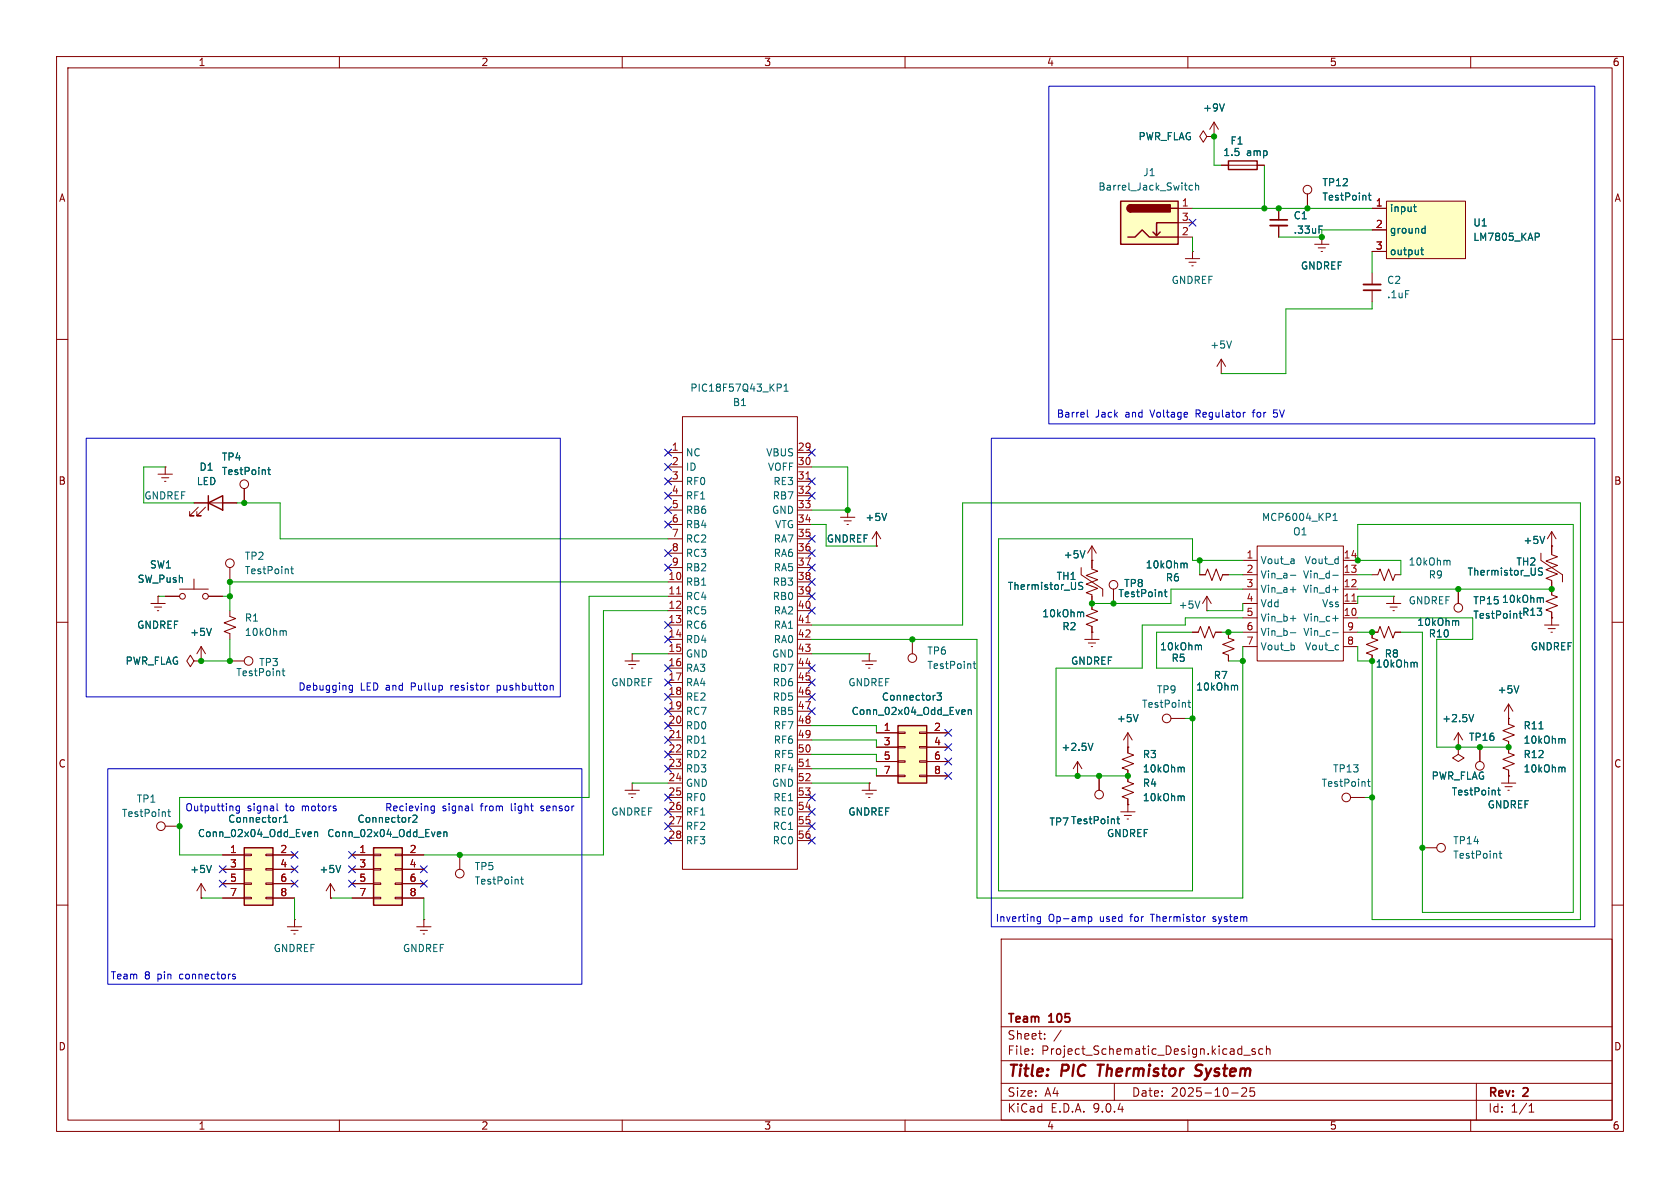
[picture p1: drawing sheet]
<svg xmlns="http://www.w3.org/2000/svg" width="297mm" height="210mm" viewBox="0 0 297 210" stroke-linecap="round" stroke-linejoin="round" font-family="sans-serif">
<g fill="none" stroke="#840000" stroke-width=".18">
<path d="M10 10h277v190h-277zM12 12h273v186h-273zM60 10v2M110 10v2M160 10v2M210 10v2M260 10v2M209.5 45.7h2.6M210.2 46.4h1.3M210.7 47h.2M210.8 44.5h.1M210.8 44.5v1.2"/>
<path d="M232.4 43.2h2.5M233 43.8h1.3M233.6 44.5h.2M233.7 41.9v1.3M242.6 48.3v2M242.6 51.3v2M10 60h2M215.9 66h.1M215.9 63.5l-.8 1.3M215.9 63.5l.8 1.3M215.9 63.5v2.5M285 60h2"/>
<path d="M10 110h2M242.6 101.6h1l.4-1 .7 2 .8-2 .8 2 .3-1h1M273 110.5h2.6M273.7 111.1h1.3M274.2 111.8h.2M274.3 109.2h.1M274.3 109.2v1.3M285 110h2M10 160h2M177 166h108v32h-108zM285 160h2M60 198v2"/>
<path d="M110 198v2M160 198v2M177 194.5h108M177 191.5h108M177 187.5h108M177 181.5h108M182.5 186.3v.1M182.5 185.5v.1M184.7 183.6v.1M184.7 182.8v.1M187.6 182.1l-1.3 2M197 191.5v3"/>
<path d="M210 198v2M217.7 193.2h1.2M219.9 186.5h1.1M220.3 192.4v.5l-.8 .9h.9M221 192.3v.7l.2-.1h.5l.1 .6-.3 .3-.5-.1M221.9 185.5l-.4-.1-.2 .2 .1 .2 .5 .2v.3h-.6M223.2 185.5l-.4-.1-.3 .3v.4l.2 .2h.5M223.9 185.5l.2-.1 .4 .1v.9M223.9 184.9v1.5M260 198v2M261 191.5v6.5M270.3 196.6h.9"/>
<path d="M270.3 195.5l.4-.4v1.5"/>
</g>
<path d="M194 188.2h1.2M194.6 188.2l-.3 2M212.3 190a.85 .85 0 0 1-1.1 .1M212.3 188.2l-.7 .1a.46 .46 0 0 0-.2 .5 .46 .46 0 0 0 .3 .4l.6 .2" fill="none" stroke="#840000" stroke-width=".4"/>
<path d="M217.7 60.3l-.4 1.2M256 99l.3 .2v.7" fill="none" stroke="#006464" stroke-width=".18"/>
<path d="M241 51.3h3.1" fill="none" stroke="#840000" stroke-width=".3"/>
<path d="M241 50.3h3.1" fill="none" stroke="#840000" stroke-width=".33"/>
<path d="M245.1 35.6h14v10.1h-14z" fill="#ffffc2"/>
<g fill="none" stroke="#840000" stroke-width=".18">
<path d="M231.1 34.3v2.5M242.6 36.8h2.5M245.1 35.6h14v10.1h-14zM242.6 40.6h2.5M242.6 44.5h2.5M193 99.1h.1M193 96.5l-.7 1.3M193 96.5l.8 1.3M193 96.5v2.6M219.7 99.1h2.5M222.2 96.5h15.3v20.3h-15.3zM237.5 99.1h2.5"/>
<path d="M196.8 104.1v2.6M212.1 101.6h1l.4-1 .7 2 .8-2 .8 2 .4-1h1M219.7 101.6h2.5M219.7 104.1h2.5M219.7 106.7h2.5M219.7 109.2h2.5M219.7 111.8h2.5M219.7 114.3h2.5M237.5 101.6h2.5M237.5 104.1h2.5M237.5 106.7h2.5M237.5 109.2h2.5"/>
<path d="M237.5 111.8h2.5M237.5 114.3h2.5M265.4 138.4h2.6M266.1 139.1h1.2M266.6 139.7h.2M266.7 137.2h.1M266.7 137.2v1.2"/>
<circle cx="231.1" cy="33.5" r=".76"/>
<circle cx="196.8" cy="103.4" r=".76"/>
</g>
<g fill="none" stroke="#006464" stroke-width=".18">
<path d="M241.9 34.5h.5M242.1 34.1v1.1l.3 .2M249.9 36.6h.5M250.1 36.1v1.1l.3 .2M251.9 39.9v1.3M251.2 44.2h.4M251.3 43.8v1l.3 .2M251.6 40.4h.3M251.9 41.2h-.3M271.4 41.2h.5l.2 .3-.1 .3-.6 .1M191.8 97.4l-.4 1.2M209.5 99.6l.4 .1v.7"/>
<path d="M235.7 92h.7M235.7 91.1l.3-.4v1.3M205.8 104.6h.5M206 104.2v1.1l.3 .2M228.1 101.7h1M228.1 104.2h1M228.1 109.3h1M228.1 111.9h1M235.6 101.7h1M235.6 104.2h1M235.6 109.3h1M235.6 111.9h1"/>
</g>
<path d="M239 106.3h.7" fill="none" stroke="#a90000" stroke-width=".18"/>
<path d="M158.7 128.3h5.1v10.1h-5.1z" fill="#ffffc2"/>
<path d="M158.7 128.3h5.1v10.1h-5.1z" fill="none" stroke="#840000" stroke-width=".25"/>
<g fill="none" stroke="#840000" stroke-width=".18">
<path d="M191.8 113h2.5M192.4 113.7h1.3M192.9 114.3h.3M193 106.7v1l1.1 .4-2.1 .7 2.1 .8-2.1 .8 1 .3v2.3M193 111.8h.1M210.8 111.8h1l.4-1.1 .8 2.1 .7-2.1 .8 2.1 .4-1h1M242.6 111.8v1l1 .4-2 .7 2 .8-2 .7 1 .4v1M154.9 129.5h3.8M154.9 132.1h3.8M154.9 134.6h3.8M154.9 137.2h3.8M158.7 129.4h1.3v.3h-1.3z"/>
<path d="M158.7 132h1.3v.2h-1.3zM158.7 134.5h1.3v.2h-1.3zM158.7 137h1.3v.3h-1.3zM162.6 129.4h1.2v.3h-1.2zM162.6 132h1.2v.2h-1.2zM162.6 134.5h1.2v.2h-1.2zM162.6 137h1.2v.3h-1.2zM163.8 129.5h3.8M163.8 132.1h3.8M163.8 134.6h3.8M163.8 137.2h3.8M190.5 137.2h.1"/>
<path d="M190.5 134.6l-.8 1.3M190.5 134.6l.8 1.3M190.5 134.6v2.6M199.4 132.1v1l1 .4-2 .7 2 .8-2 .8 1 .3v1.1M207 127h2.5M266.7 127h.1M266.7 124.5v3.5l1 .4-2 .8 2 .7-2 .8 1 .4v1M266.7 124.5l-.8 1.2M266.7 124.5l.8 1.2M238.8 141h2.5"/>
<circle cx="206.2" cy="127" r=".76"/>
<circle cx="238" cy="141" r=".76"/>
</g>
<g fill="none" stroke="#006464" stroke-width=".18">
<path d="M191.2 108.2l.4 .2v.6M212 114l.4 .2v.7M250.2 117.1l.3 .2v.6M165.6 122.5h.8l-.4 .5 .4 .1v.5l-.2 .2-.6-.2M170.2 125.5h.4v.3l-.6 .1M170.6 126.2l-.4 .1M171.2 125.6l.2-.1h.3v.8M171.2 125.5v.8M193.2 131.4l-.4 1.3M209 135.6l.4 .2v.7M210 124.2h.5M210.2 123.8v1.1l.3 .1"/>
<path d="M241.7 138.2h.5M241.9 137.7v1.1l.3 .2M268.5 121.2l-.4 1.3M272.1 128.8h.7M276.3 130.5l.4 .2v.7"/>
</g>
<path d="M198.1 35.6h10.2v7.6h-10.2z" fill="#ffffc2"/>
<path d="M198.1 35.6h10.2v7.6h-10.2zM199.9 36.2a.64 .64 0 0 0-.6 .6 .64 .64 0 0 0 .6 .7M207 36.8h1.3M208.3 39.4h-3.8v2.3l-.7-.7M217.2 28.4h5v1.6h-5zM199.4 41.9h1.3l1.2-1.3 1.3 1.3h5.1M205.1 41l-.6 .7" fill="none" stroke="#840000" stroke-width=".25"/>
<g fill="#840000" stroke="#840000" stroke-width=".25">
<path d="M199.4 36.4l.5-.2v1.3a.63 .63 0 0 1-.6-.4 .63 .63 0 0 1 .1-.7z"/>
<path d="M199.9 36.2h7v1.3h-7z"/>
</g>
<g fill="none" stroke="#840000" stroke-width=".18">
<path d="M208.3 36.8h2.5M208.3 39.4h2.5M213.4 24.1l-.7-1-.6 1 .6 1 .7-1h1.2M214.6 24.1h.1M214.6 21.6l-.7 1.3M214.6 21.6l.8 1.3M214.6 21.6v2.5M215.9 29.2h7.6M226.1 36.8v2.1M226.1 39.9v2M208.3 41.9h2.5M193 99.1v1.5l1.1 .4-2.1 .7 2.1 .8-2.1 .8 2.1 .7-2.1 .8 1 .4v1.5"/>
<path d="M272.4 97.8v1.3l3.8 2.5v1.3M274.3 96.5h.1M274.3 94v4l1 .4-2 .8 2 .7-2 .8 2 .8-2 .7 1 .4v2.6l1 .3-2 .8 2 .8-2 .7 1 .4v1M274.3 94l-.7 1.3M274.3 94l.8 1.3M161.3 113v2.6M191.1 100.3v1.3l3.8 2.5v1.3M213.4 108h.1M213.4 105.4l-.8 1.3M213.4 105.4l.7 1.3M213.4 105.4v2.6M217.2 111.8v1l1 .4-2 .7 2 .8-2 .7 1 .4v1"/>
<path d="M242.6 111.8h1l.4-1.1 .7 2.1 .8-2.1 .8 2.1 .3-1h1M245.1 106.7h2.5M245.7 107.3h1.3M246.3 108h.2M246.4 105.4h.1M246.4 105.4v1.3M257.8 104.1v2.6M194.3 137.2v2.5M199.4 132.1h.1M199.4 137.2v1l1 .4-2 .7 2 .8-2 .7 1 .4v2.3M199.4 129.5l-.8 1.3M199.4 129.5l.8 1.3"/>
<path d="M199.4 129.5v2.6M257.8 132.1v1.3l1 .6-1 .6-1-.6 1-.6M257.8 132.1h.1M257.8 129.5v2.6M257.8 129.5l-.8 1.3M257.8 129.5l.8 1.3M261.6 132.1v2.5M266.7 132.1v1l1 .4-2 .7 2 .8-2 .8 1 .3v1.1M81.3 151.1v2.6M198.1 143.5h2.6M198.8 144.1h1.2M199.3 144.8h.2"/>
<path d="M199.4 142.2h.1M251.5 149.9h2.5M73.7 163.8h2.5M74.3 164.5h1.3M74.8 165.1h.3M74.9 162.6h.1M74.9 162.6v1.2"/>
<circle cx="161.3" cy="116.3" r=".76"/>
<circle cx="257.8" cy="107.4" r=".76"/>
<circle cx="261.6" cy="135.4" r=".76"/>
<circle cx="81.3" cy="154.4" r=".76"/>
<circle cx="194.3" cy="140.5" r=".76"/>
<circle cx="254.8" cy="149.9" r=".76"/>
</g>
<g fill="none" stroke="#006464" stroke-width=".18">
<path d="M216.4 18.4l-.4 1.2M210.8 32.8h-.3l-.3 .2 .1 .5h.5M211.4 32.9l.1-.1h.3l.1 .8M211.4 32.3v1.3M233.2 40h.6M273.1 94.8l-.4 1.3M172 117.3h.5M172.2 116.9v1.1l.3 .2M191.4 103l-.5-.1-.2 .2v.3l.6 .3 .1 .3-.2 .2h-.5M212.1 106.2l-.4 1.3M257.5 109.7l.4 .2v.7M272.5 105.7l.4 .1v.7"/>
<path d="M272.7 100.5l-.5-.1-.2 .1v.4l.6 .2 .1 .3-.3 .3-.4-.1M201.2 126.3l-.4 1.3M218.4 121.1l.4 .2v.7M260.5 126.3l-.4 1.3M264.8 139.7h.4M264.9 139.3v1.1l.3 .1M276.3 135.6l.4 .2v.7M92 155.4h.5M92.2 155v1.1l.3 .2M197.4 144.8h.5M197.6 144.3v1.1l.3 .2M209 140.7l.4 .2v.6"/>
<path d="M265 150.9h.5M265.2 150.4v1.1l.3 .2"/>
</g>
<path d="M224.5 38.9h3.1" fill="none" stroke="#840000" stroke-width=".3"/>
<path d="M224.5 39.9h3.1" fill="none" stroke="#840000" stroke-width=".33"/>
<path d="M66 149.9h5.1v10.1h-5.1z" fill="#ffffc2"/>
<path d="M66 149.9h5.1v10.1h-5.1z" fill="none" stroke="#840000" stroke-width=".25"/>
<g fill="none" stroke="#840000" stroke-width=".18">
<path d="M29.2 146.1h2.5M35.6 158.8h.1M35.6 156.2l-.8 1.3M35.6 156.2l.7 1.3M35.6 156.2v2.6M62.2 151.1h3.8M62.2 153.7h3.8M62.2 156.2h3.8M62.2 158.8h3.8M66 151h1.3v.3h-1.3zM66 153.5h1.3v.3h-1.3zM66 156.1h1.3v.2h-1.3z"/>
<path d="M66 158.6h1.3v.3h-1.3zM69.8 151h1.3v.3h-1.3zM69.8 153.5h1.3v.3h-1.3zM69.8 156.1h1.3v.2h-1.3zM69.8 158.6h1.3v.3h-1.3zM71.1 151.1h3.8M71.1 153.7h3.8M71.1 156.2h3.8M71.1 158.8h3.8"/>
<circle cx="28.4" cy="146" r=".76"/>
</g>
<path d="M29.7 143.5h.4M29.8 143.1v1.1l.3 .1M37.4 153l-.4 1.2M73.7 144.5l-.8 .9h.8M77.5 147.1h.4v.3l-.6 .1M77.9 147.8l-.4 .1M78.5 147.2l.1-.1h.4v.8M78.5 147.1v.8" fill="none" stroke="#006464" stroke-width=".18"/>
<path d="M43.2 149.9h5.1v10.1h-5.1z" fill="#ffffc2"/>
<path d="M36.8 88.9l2.6-1.3v2.6zM36.8 87.6v2.6M43.2 149.9h5.1v10.1h-5.1z" fill="none" stroke="#840000" stroke-width=".25"/>
<g fill="none" stroke="#840000" stroke-width=".18">
<path d="M214.6 24.1h.1M215.9 29.2h1.3M222.2 29.2h1.3M226.1 36.8v2.1M226.1 39.9v2M231.1 34.3v2.5M242.6 36.8h2.5M242.6 40.6h2.5M242.6 44.5h2.5M120.6 73.7h20.4v80h-20.4zM27.9 83.8h2.6M28.6 84.5h1.2"/>
<path d="M29.1 85.1h.2M29.2 82.6h.1M29.2 82.6v1.2M34.3 88.9h7.6M35.1 89.7l-1.6 1.5h.8h-.8v-.8M36.3 89.7l-1.5 1.5h.8h-.8v-.8M43.2 86.4v2.5M118.1 80h2.5M118.1 82.6h2.5M118.1 85.1h2.5M118.1 87.6h2.5M118.1 90.2h2.5"/>
<path d="M118.1 92.7h2.5M118.1 95.3h2.5M118.1 97.8h2.5M141 80h2.5M141 82.6h2.5M141 85.1h2.5M141 87.6h2.5M141 90.2h2.5M141 92.7h2.5M141 95.3h2.5M141 97.8h2.5M148.6 91.4h2.5"/>
<path d="M149.2 92.1h1.3M149.7 92.7h.3M149.9 90.2h.1M149.9 90.2v1.2M154.9 96.5h.1M154.9 94l-.7 1.3M154.9 94l.8 1.3M154.9 94v2.5M193 99.1h.1M193 99.1v1.2M274.3 96.5h.1M274.3 96.5v1.3"/>
<path d="M26.7 106.7h2.5M27.3 107.3h1.3M27.8 108h.3M27.9 105.4h.1M27.9 105.4v1.3M29.2 105.4h2.5M31.7 104.1h5.1M34.3 116.8l-.6-1-.7 1 .7 1.1 .6-1.1h1.3M34.3 102.4v1.7M35.6 116.8h.1M35.6 114.3l-.8 1.3M35.6 114.3l.7 1.3"/>
<path d="M35.6 114.3v2.5M36.8 105.4h2.6M40.6 108v1l1.1 .3-2.1 .8 2.1 .8-2.1 .7 1 .4v1M40.6 116.8h2.6M40.6 100.3v2.6M110.5 116.8h2.5M111.1 117.5h1.3M111.6 118.1h.3M111.8 115.6h.1M111.8 115.6v1.2M118.1 100.3h2.5M118.1 102.9h2.5"/>
<path d="M118.1 105.4h2.5M118.1 108h2.5M118.1 110.5h2.5M118.1 113h2.5M118.1 115.6h2.5M118.1 118.1h2.5M141 100.3h2.5M141 102.9h2.5M141 105.4h2.5M141 108h2.5M141 110.5h2.5M141 113h2.5"/>
<path d="M141 115.6h2.5M141 118.1h2.5M152.4 116.8h2.5M153 117.5h1.3M153.5 118.1h.3M153.7 115.6h.1M153.7 115.6v1.2M193 111.8h.1M193 105.4v2.3M193 110.7v1.1M196.8 104.1v2.6M210.8 111.8h1"/>
<path d="M212.1 101.6h1M214.9 111.8h1M216.2 101.6h1M217.2 111.8v1M217.2 115.8v1M242.6 115.8v1M243.6 111.8h-1v1M246.6 111.8h1M257.8 104.1v2.6M274.3 109.2h.1M274.3 102.9v2.3M274.3 108.2v1"/>
<path d="M110.5 139.7h2.5M111.8 138.4h.1M111.8 138.4v1.3M118.1 120.7h2.5M118.1 123.2h2.5M118.1 125.7h2.5M118.1 128.3h2.5M118.1 130.8h2.5M118.1 133.4h2.5M118.1 135.9h2.5M118.1 138.4h2.5M141 120.7h2.5"/>
<path d="M141 123.2h2.5M141 125.7h2.5M141 128.3h2.5M141 130.8h2.5M141 133.4h2.5M141 135.9h2.5M141 138.4h2.5M152.4 139.7h2.5M153.7 138.4h.1M153.7 138.4v1.3M154.9 129.5h3.8M154.9 132.1h3.8"/>
<path d="M154.9 134.6h3.8M154.9 137.2h3.8M163.8 129.5h3.8M163.8 132.1h3.8M163.8 134.6h3.8M163.8 137.2h3.8M190.5 137.2h.1M194.3 137.2v2.5M199.4 132.1h.1M199.4 132.1v1M199.4 136.1v2.1M257.8 132.1h.1"/>
<path d="M261.6 132.1v2.5M266.7 137.2h.1M266.7 127h.1M266.7 127v1M266.7 131.1v2M266.7 136.1v1.1M35.6 158.8h.1M39.4 151.1h3.8M39.4 153.7h3.8M39.4 156.2h3.8M39.4 158.8h3.8M43.2 151h1.2v.3h-1.2z"/>
<path d="M43.2 153.5h1.2v.3h-1.2zM43.2 156.1h1.2v.2h-1.2zM43.2 158.6h1.2v.3h-1.2zM47 151h1.3v.3h-1.3zM47 153.5h1.3v.3h-1.3zM47 156.1h1.3v.2h-1.3zM47 158.6h1.3v.3h-1.3zM48.3 151.1h3.8M48.3 153.7h3.8M48.3 156.2h3.8M48.3 158.8h3.8M58.4 158.8h.1"/>
<path d="M58.4 156.2l-.7 1.3M58.4 156.2l.8 1.3M58.4 156.2v2.6M62.2 151.1h3.8M62.2 153.7h3.8M62.2 156.2h3.8M62.2 158.8h3.8M71.1 151.1h3.8M71.1 153.7h3.8M71.1 156.2h3.8M71.1 158.8h3.8M111.1 140.3h1.3"/>
<path d="M111.6 141h.3M118.1 141h2.5M118.1 143.5h2.5M118.1 146.1h2.5M118.1 148.6h2.5M141 141h2.5M141 143.5h2.5M141 146.1h2.5M141 148.6h2.5M153 140.3h1.3M153.5 141h.3M199.4 142.2h.1"/>
<path d="M199.4 141.2v1M50.8 163.8h2.5M51.4 164.5h1.3M51.9 165.1h.3M52.1 162.6h.1M52.1 162.6v1.2"/>
<circle cx="40.6" cy="99.6" r=".76"/>
<circle cx="43.2" cy="85.6" r=".76"/>
<circle cx="32.3" cy="105.4" r=".51"/>
<circle cx="36.3" cy="105.4" r=".51"/>
<circle cx="43.9" cy="116.8" r=".76"/>
</g>
<g fill="none" stroke="#006464" stroke-width=".18">
<path d="M216.4 18.4l-.4 1.2M233.2 40h.6M241.9 34.5h.5M242.1 34.1v1.1l.3 .2M249.9 36.6h.5M250.1 36.1v1.1l.3 .2M251.9 39.9v1.3M251.2 44.2h.4M251.3 43.8v1l.3 .2M251.6 40.4h.3M251.9 41.2h-.3M271.4 41.2h.5l.2 .3-.1 .3-.6 .1"/>
<path d="M137.4 67.9h.5l.2 .2-.1 .4-.6 .1M138.6 69.2h.7M138.6 68.3l.4-.4v1.3M47.3 83h.5M47.5 82.6v1.1l.3 .2M156.8 90.7l-.5 1.3M191.8 97.4l-.4 1.2M209.5 99.6l.4 .1v.7M273.1 94.8l-.4 1.3M37.4 111.1l-.4 1.2M49.9 118.6h.5M50.1 118.2v1.1l.3 .2"/>
<path d="M50.2 111.5l.4 .2v.6M51.4 100.6h.5M51.6 100.1v1.1l.3 .2M191.2 108.2l.4 .2v.6M191.4 103l-.5-.1-.2 .2v.3l.6 .3 .1 .3-.2 .2h-.5M205.8 104.6h.5M206 104.2v1.1l.3 .2M212 114l.4 .2v.7M250.2 117.1l.3 .2v.6M257.5 109.7l.4 .2v.7M272.5 105.7l.4 .1v.7M272.7 100.5l-.5-.1-.2 .1v.4l.6 .2 .1 .3-.3 .3-.4-.1"/>
<path d="M165.6 122.5h.8l-.4 .5 .4 .1v.5l-.2 .2-.6-.2M170.2 125.5h.4v.3l-.6 .1M170.6 126.2l-.4 .1M171.2 125.6l.2-.1h.3v.8M171.2 125.5v.8M193.2 131.4l-.4 1.3M201.2 126.3l-.4 1.3M209 135.6l.4 .2v.7M218.4 121.1l.4 .2v.7M260.5 126.3l-.4 1.3M264.8 139.7h.4M264.9 139.3v1.1l.3 .1"/>
<path d="M268.5 121.2l-.4 1.3M272.1 128.8h.7M276.3 135.6l.4 .2v.7M276.3 130.5l.4 .2v.7M37.4 153l-.4 1.2M49.8 144.5l-.3 .1M50.1 145.4h.8M50.1 144.5l.4-.4v1.3M54.6 147.1h.4l.1 .3-.6 .1M55 147.8l-.4 .1M55.6 147.2l.2-.1h.3l.1 .8M55.6 147.1v.8"/>
<path d="M60.2 153l-.4 1.2M73.7 144.5l-.8 .9h.8M77.5 147.1h.4v.3l-.6 .1M77.9 147.8l-.4 .1M78.5 147.2l.1-.1h.4v.8M78.5 147.1v.8M197.4 144.8h.5M197.6 144.3v1.1l.3 .2M209 140.7l.4 .2v.6"/>
</g>
<path d="M142.5 84.7h.7M119.6 105h.7M142.5 110.1h.7M119.6 130.4h.7M142.5 135.5h.7" fill="none" stroke="#a90000" stroke-width=".18"/>
<g fill="none" stroke="#009600" stroke-width=".18">
<path d="M210.8 36.8h31.8M214.6 24.1v5.1h1.3M223.5 29.2v7.6M210.8 41.9v2.6M226.1 41.9h7.6M233.7 40.6h8.9M242.6 44.5v3.8M242.6 53.3v1.3h-15.3v11.4h-11.4M29.2 82.6h-3.8v6.3h8.9M41.9 88.9h7.6v6.4h68.6M143.5 92.7h2.5v3.8h8.9M143.5 82.6h6.4v7.6h-6.4"/>
<path d="M212.1 99.1v2.5M219.7 99.1h-8.9v-3.8h-34.3v62.2h34.3v-39.4h-6.3v-6.3h6.3M27.9 105.4h1.3M39.4 105.4h1.2M40.6 113v3.8h-5M111.8 115.6h6.3M118.1 105.4h-14v35.6h-72.4v10.1h7.7M118.1 108h-11.4v43.1h-31.8M118.1 102.9h-77.5v5.1M143.5 110.5h26.7v-21.6h109.2v73.7h-36.8v-45.8h-2.6v-2.5M143.5 113h29.2v45.8h47v-44.5M143.5 115.6h10.2"/>
<path d="M215.9 111.8h3.8M217.2 101.6h2.5M217.2 116.8h2.5M219.7 104.1h-12.7v2.6h-14M219.7 109.2h-10.2v1.3h-7.6v7.6h-15.2v19.1h12.7M219.7 106.7v1.3h-6.3M240 109.2h20.3v3.8h-6.3v19.1h12.7M240 111.8h2.6M240 101.6h2.6M240 104.1h34.3M246.4 105.4h-6.4v1.3M247.6 101.6v-2.5h-7.6v-6.4h38.1v68.6h-26.6v-49.5h-3.9"/>
<path d="M111.8 138.4h6.3M143.5 128.3h11.4v1.2M143.5 130.8h11.4v1.3M143.5 133.4h11.4v1.2M143.5 135.9h11.4v1.3M143.5 138.4h10.2M209.5 127h1.3M35.6 158.8h3.8M52.1 158.8v3.8M58.4 158.8h3.8M74.9 158.8v3.8M241.3 141h1.3"/>
</g>
<g fill="none" stroke="#000084" stroke-width=".18">
<path d="M210.2 38.8l1.2 1.2M211.4 38.8l-1.2 1.2M117.5 79.4l1.2 1.2M118.7 79.4l-1.2 1.2M142.9 79.4l1.2 1.2M144.1 79.4l-1.2 1.2M117.5 92.1l1.2 1.2M117.5 81.9l1.2 1.3M117.5 97.2l1.2 1.2M117.5 84.5l1.2 1.2M117.5 89.6l1.2 1.2M117.5 87l1.2 1.2"/>
<path d="M117.5 99.7l1.2 1.2M118.7 92.1l-1.2 1.2M118.7 81.9l-1.2 1.3M118.7 97.2l-1.2 1.2M118.7 84.5l-1.2 1.2M118.7 89.6l-1.2 1.2M118.7 87l-1.2 1.2M118.7 99.7l-1.2 1.2M142.9 94.6l1.2 1.3M142.9 97.2l1.2 1.2M142.9 99.7l1.2 1.2M142.9 87l1.2 1.2"/>
<path d="M142.9 84.5l1.2 1.2M144.1 99.7l-1.2 1.2M144.1 94.6l-1.2 1.3M144.1 97.2l-1.2 1.2M144.1 87l-1.2 1.2M144.1 84.5l-1.2 1.2M117.5 112.4l1.2 1.2M117.5 117.5l1.2 1.2M117.5 109.9l1.2 1.2M118.7 109.9l-1.2 1.2M118.7 112.4l-1.2 1.2M118.7 117.5l-1.2 1.2"/>
<path d="M142.9 107.3l1.2 1.3M142.9 117.5l1.2 1.2M142.9 104.8l1.2 1.2M142.9 102.3l1.2 1.2M144.1 107.3l-1.2 1.3M144.1 117.5l-1.2 1.2M144.1 104.8l-1.2 1.2M144.1 102.3l-1.2 1.2M117.5 130.2l1.2 1.2M117.5 125.1l1.2 1.2M117.5 132.7l1.2 1.3M117.5 135.3l1.2 1.2"/>
<path d="M117.5 120l1.2 1.3M117.5 122.6l1.2 1.2M117.5 127.7l1.2 1.2M118.7 132.7l-1.2 1.3M118.7 130.2l-1.2 1.2M118.7 125.1l-1.2 1.2M118.7 135.3l-1.2 1.2M118.7 120l-1.2 1.3M118.7 122.6l-1.2 1.2M118.7 127.7l-1.2 1.2M142.9 120l1.2 1.3M142.9 122.6l1.2 1.2"/>
<path d="M142.9 125.1l1.2 1.2M144.1 120l-1.2 1.3M144.1 122.6l-1.2 1.2M144.1 125.1l-1.2 1.2M167 136.6l1.2 1.2M167 131.5l1.2 1.2M167 128.9l1.2 1.2M167 134l1.2 1.2M168.2 136.6l-1.2 1.2M168.2 131.5l-1.2 1.2M168.2 128.9l-1.2 1.2M168.2 134l-1.2 1.2"/>
<path d="M38.8 153.1l1.2 1.2M38.8 155.6l1.2 1.2M40 153.1l-1.2 1.2M40 155.6l-1.2 1.2M51.5 153.1l1.2 1.2M51.5 150.5l1.2 1.2M51.5 155.6l1.2 1.2M52.7 150.5l-1.2 1.2M52.7 155.6l-1.2 1.2M52.7 153.1l-1.2 1.2M61.6 150.5l1.2 1.2M61.6 153.1l1.2 1.2"/>
<path d="M61.6 155.6l1.2 1.2M62.8 153.1l-1.2 1.2M62.8 150.5l-1.2 1.2M62.8 155.6l-1.2 1.2M74.3 153.1l1.2 1.2M74.3 155.6l1.2 1.2M75.5 153.1l-1.2 1.2M75.5 155.6l-1.2 1.2M117.5 142.9l1.2 1.2M117.5 145.4l1.2 1.3M117.5 140.4l1.2 1.2M117.5 148l1.2 1.2"/>
<path d="M118.7 142.9l-1.2 1.2M118.7 145.4l-1.2 1.3M118.7 140.4l-1.2 1.2M118.7 148l-1.2 1.2M142.9 148l1.2 1.2M142.9 142.9l1.2 1.2M142.9 140.4l1.2 1.2M142.9 145.4l1.2 1.3M144.1 148l-1.2 1.2M144.1 142.9l-1.2 1.2M144.1 140.4l-1.2 1.2M144.1 145.4l-1.2 1.3"/>
</g>
<g fill="none" stroke="#0000c2" stroke-width=".18">
<path d="M185.4 15.2h96.5v59.7h-96.5zM15.2 77.5h83.9v45.7h-83.9zM175.3 77.5h106.6v86.3h-106.6zM192.2 72.5v1.1l.2 .1M220 72.9h.2M221.4 72.9h.5M221.6 72.5v1.2M225.1 73.6l.5 .1M225.8 72.5h-.6l-.1 .6 .5-.2M19 135.9h83.9v38.1h-83.9zM61.7 121.8l.3 .2 .3-.1M62.3 121.1v1.1l-.2 .2h-.3"/>
<path d="M62.3 121.2l-.3-.1-.3 .3M87.9 121.1v1.3M87.9 121.9l.1 .1M88 121.1l-.1 .1M97.8 121.2v.8M41.8 143.7l.1 .1M42.3 142.5v1l-.2 .3M42.3 142.5h-.3l-.3 .2 .1 .6h.5M49 142.1v1.1l.2 .1M76.2 143.2l.2 .1h.4M76.8 142.5h-.4l-.2 .1M76.8 142.5v1l-.2 .3-.4-.1"/>
<path d="M83.4 142.1v1.1l.2 .1M41.2 172.6l.4 .1v.2l-.1 .1h-.4M41.2 172.3h.4M184 162v1.1l-.3 .2h-.3M184 162.1l-.4-.1-.3 .3 .2 .5h.5M192.4 162.1l.4-.1 .2 .3-.1 .5h-.5M192.4 162v1.3M213 162h.1M214.4 162.8l.2 .1M214.6 162l-.2 .2 .2 .3"/>
</g>
<g fill="#009600" stroke="#009600" stroke-width=".18">
<circle cx="226.1" cy="36.8" r=".46"/>
<circle cx="214.6" cy="24.1" r=".46"/>
<circle cx="223.5" cy="36.8" r=".46"/>
<circle cx="233.7" cy="41.9" r=".46"/>
<circle cx="231.1" cy="36.8" r=".46"/>
<circle cx="274.3" cy="104.1" r=".46"/>
<circle cx="199.4" cy="137.2" r=".46"/>
<circle cx="194.3" cy="137.2" r=".46"/>
<circle cx="190.5" cy="137.2" r=".46"/>
<circle cx="242.6" cy="111.8" r=".46"/>
<circle cx="242.6" cy="116.8" r=".46"/>
<circle cx="261.6" cy="132.1" r=".46"/>
<circle cx="266.7" cy="132.1" r=".46"/>
<circle cx="257.8" cy="132.1" r=".46"/>
<circle cx="240" cy="99.1" r=".46"/>
<circle cx="257.8" cy="104.1" r=".46"/>
<circle cx="219.7" cy="116.8" r=".46"/>
<circle cx="210.8" cy="127" r=".46"/>
<circle cx="161.3" cy="113" r=".46"/>
<circle cx="193" cy="106.7" r=".46"/>
<circle cx="149.9" cy="90.2" r=".46"/>
<circle cx="217.2" cy="111.8" r=".46"/>
<circle cx="196.8" cy="106.7" r=".46"/>
<circle cx="212.1" cy="99.1" r=".46"/>
<circle cx="242.6" cy="141" r=".46"/>
<circle cx="251.5" cy="149.9" r=".46"/>
<circle cx="31.7" cy="146.1" r=".46"/>
<circle cx="40.6" cy="102.9" r=".46"/>
<circle cx="40.6" cy="105.4" r=".46"/>
<circle cx="43.2" cy="88.9" r=".46"/>
<circle cx="40.6" cy="116.8" r=".46"/>
<circle cx="35.6" cy="116.8" r=".46"/>
<circle cx="81.3" cy="151.1" r=".46"/>
</g>
<g font-size="2.8" fill="#840000">
<text x="178" y="190.9">Title:</text>
<text x="187.7" y="190.9">PIC</text>
<text x="194.9" y="190.9">Thermistor</text>
<text x="213" y="190.9">System</text>
</g>
<g font-size="2.1" fill="#840000">
<text x="178" y="184">Sheet:</text>
<text x="178" y="181.2">Team</text>
<text x="185.5" y="181.2">105</text>
<text x="178" y="186.7">File:</text>
<text x="184.1" y="186.7">Project_Schematic_Design.kicad_sch</text>
<text x="178" y="196.9">KiCad</text>
<text x="178" y="194.1">Size:</text>
<text x="184.7" y="194.1">A4</text>
<text x="185.7" y="196.9">E.D.A.</text>
<text x="193.3" y="196.9">9.0.4</text>
<text x="200" y="194.1">Date:</text>
<text x="207" y="194.1">2025-10-25</text>
<text x="263" y="194.3">Rev:</text>
<text x="263" y="196.9">Id:</text>
<text x="267.1" y="196.9">1/1</text>
<text x="269.4" y="194.3">2</text>
</g>
<g font-size="1.8" fill="#840000">
<text x="35" y="11.9">1</text>
<text x="85" y="11.9">2</text>
<text x="135" y="11.9">3</text>
<text x="185" y="11.9">4</text>
<text x="235" y="11.9">5</text>
<text x="285" y="11.9">6</text>
<text x="10.3" y="35.9">A</text>
<text x="285.3" y="35.9">A</text>
<text x="10.3" y="85.9">B</text>
<text x="285.3" y="85.9">B</text>
<text x="10.3" y="135.9">C</text>
<text x="285.3" y="135.9">C</text>
<text x="10.3" y="185.9">D</text>
<text x="285.3" y="185.9">D</text>
<text x="35" y="199.9">1</text>
<text x="85" y="199.9">2</text>
<text x="135" y="199.9">3</text>
<text x="185" y="199.9">4</text>
<text x="235" y="199.9">5</text>
<text x="285" y="199.9">6</text>
</g>
<g font-size="1.8" fill="#006464">
<text x="212.6" y="19.9">+9V</text>
<text x="201.2" y="25">PWR_FLAG</text>
<text x="216.2" y="27.8">1.5</text>
<text x="217.4" y="25.8">F1</text>
<text x="220.4" y="27.8">amp</text>
<text x="194.1" y="33.9">Barrel_Jack_Switch</text>
<text x="202" y="31.3">J1</text>
<text x="233.7" y="35.7">TestPoint</text>
<text x="233.7" y="33.1">TP12</text>
<text x="228.6" y="39">C1</text>
<text x="228.6" y="41.5">.33uF</text>
<text x="245.6" y="37.7">input</text>
<text x="245.6" y="41.5">ground</text>
<text x="260.4" y="40.2">U1</text>
<text x="229.9" y="47.9">GNDREF</text>
<text x="245.6" y="45.3">output</text>
<text x="260.4" y="42.8">LM7805_KAP</text>
<text x="207" y="50.4">GNDREF</text>
<text x="245.1" y="50.4">C2</text>
<text x="245.1" y="52.9">.1uF</text>
<text x="213.9" y="61.8">+5V</text>
<text x="121.9" y="69.4">PIC18F57Q43_KP1</text>
<text x="129.5" y="72">B1</text>
<text x="35.2" y="83.4">D1</text>
<text x="39.1" y="81.6">TP4</text>
<text x="121.2" y="80.9">NC</text>
<text x="121.2" y="83.4">ID</text>
<text x="135.4" y="80.9">VBUS</text>
<text x="135.7" y="83.4">VOFF</text>
<text x="25.4" y="88.5">GNDREF</text>
<text x="34.7" y="86">LED</text>
<text x="39.1" y="84.2">TestPoint</text>
<text x="121.2" y="86">RF0</text>
<text x="121.2" y="88.5">RF1</text>
<text x="136.5" y="88.5">RB7</text>
<text x="136.6" y="86">RE3</text>
<text x="121.2" y="91">RB6</text>
<text x="121.2" y="93.6">RB4</text>
<text x="136.4" y="91">GND</text>
<text x="136.9" y="93.6">VTG</text>
<text x="152.9" y="92.3">+5V</text>
<text x="223" y="92.3">MCP6004_KP1</text>
<text x="228.5" y="94.8">O1</text>
<text x="26.4" y="100.7">SW1</text>
<text x="43.2" y="99.2">TP2</text>
<text x="43.2" y="101.7">TestPoint</text>
<text x="121.2" y="96.1">RC2</text>
<text x="121.2" y="98.7">RC3</text>
<text x="121.2" y="101.2">RB2</text>
<text x="136.7" y="96.1">RA7</text>
<text x="136.7" y="98.7">RA6</text>
<text x="136.7" y="101.2">RA5</text>
<text x="146.1" y="96.1">GNDREF</text>
<text x="188" y="98.9">+5V</text>
<text x="202.4" y="100.7">10kOhm</text>
<text x="222.8" y="99.9">Vout_a</text>
<text x="230.5" y="99.9">Vout_d</text>
<text x="248.9" y="100.2">10kOhm</text>
<text x="259.3" y="102">Thermistor_US</text>
<text x="268" y="100.2">TH2</text>
<text x="269.2" y="96.4">+5V</text>
<text x="24.2" y="103.2">SW_Push</text>
<text x="121.2" y="103.7">RB1</text>
<text x="121.2" y="106.3">RC4</text>
<text x="136.5" y="103.7">RB3</text>
<text x="136.5" y="106.3">RB0</text>
<text x="178.1" y="104.5">Thermistor_US</text>
<text x="186.7" y="102.7">TH1</text>
<text x="197.6" y="105.8">TestPoint</text>
<text x="198.6" y="104">TP8</text>
<text x="206" y="103">R6</text>
<text x="208.3" y="107.8">+5V</text>
<text x="222.8" y="102.5">Vin_a-</text>
<text x="222.8" y="105">Vin_a+</text>
<text x="222.8" y="107.5">Vdd</text>
<text x="230.2" y="102.5">Vin_d-</text>
<text x="230.2" y="105">Vin_d+</text>
<text x="233.6" y="107.5">Vss</text>
<text x="248.9" y="107">GNDREF</text>
<text x="252.5" y="102.5">R9</text>
<text x="260.4" y="107">TP15</text>
<text x="265.4" y="106.8">10kOhm</text>
<text x="24.1" y="111.4">GNDREF</text>
<text x="33.5" y="112.6">+5V</text>
<text x="43.2" y="110.1">R1</text>
<text x="43.2" y="112.6">10kOhm</text>
<text x="121.2" y="108.8">RC5</text>
<text x="121.2" y="111.4">RC6</text>
<text x="121.2" y="113.9">RD4</text>
<text x="136.7" y="108.8">RA2</text>
<text x="136.7" y="111.4">RA1</text>
<text x="136.7" y="113.9">RA0</text>
<text x="184.2" y="109.3">10kOhm</text>
<text x="187.7" y="111.6">R2</text>
<text x="222.8" y="110.1">Vin_b+</text>
<text x="222.8" y="112.6">Vin_b-</text>
<text x="230.3" y="110.1">Vin_c+</text>
<text x="230.3" y="112.6">Vin_c-</text>
<text x="250.5" y="110.8">10kOhm</text>
<text x="252.5" y="112.9">R10</text>
<text x="260.4" y="109.6">TestPoint</text>
<text x="269" y="109.1">R13</text>
<text x="22.1" y="117.7">PWR_FLAG</text>
<text x="41.7" y="119.7">TestPoint</text>
<text x="45.7" y="118">TP3</text>
<text x="121.2" y="116.4">GND</text>
<text x="121.2" y="119">RA3</text>
<text x="136.4" y="116.4">GND</text>
<text x="136.5" y="119">RD7</text>
<text x="163.8" y="115.9">TP6</text>
<text x="163.8" y="118.5">TestPoint</text>
<text x="189.2" y="117.7">GNDREF</text>
<text x="205" y="115.2">10kOhm</text>
<text x="207" y="117.2">R5</text>
<text x="222.8" y="115.2">Vout_b</text>
<text x="230.6" y="115.2">Vout_c</text>
<text x="243.1" y="118.2">10kOhm</text>
<text x="244.7" y="116.4">R8</text>
<text x="270.5" y="115.2">GNDREF</text>
<text x="108" y="121.5">GNDREF</text>
<text x="121.2" y="121.5">RA4</text>
<text x="121.2" y="124.1">RE2</text>
<text x="136.5" y="121.5">RD6</text>
<text x="136.5" y="124.1">RD5</text>
<text x="149.9" y="121.5">GNDREF</text>
<text x="155.8" y="124.1">Connector3</text>
<text x="201.8" y="125.3">TestPoint</text>
<text x="204.4" y="122.8">TP9</text>
<text x="211.4" y="122.3">10kOhm</text>
<text x="214.5" y="120.2">R7</text>
<text x="264.7" y="122.8">+5V</text>
<text x="121.2" y="126.6">RC7</text>
<text x="121.2" y="129.1">RD0</text>
<text x="121.2" y="131.7">RD1</text>
<text x="136.5" y="126.6">RB5</text>
<text x="136.7" y="129.1">RF7</text>
<text x="136.7" y="131.7">RF6</text>
<text x="150.5" y="126.6">Conn_02x04_Odd_Even</text>
<text x="197.4" y="127.9">+5V</text>
<text x="254.9" y="127.9">+2.5V</text>
<text x="259.6" y="131.2">TP16</text>
<text x="269.2" y="131.7">10kOhm</text>
<text x="269.2" y="129.1">R11</text>
<text x="121.2" y="134.2">RD2</text>
<text x="121.2" y="136.8">RD3</text>
<text x="136.7" y="134.2">RF5</text>
<text x="136.7" y="136.8">RF4</text>
<text x="187.6" y="132.9">+2.5V</text>
<text x="201.9" y="134.2">R3</text>
<text x="201.9" y="136.8">10kOhm</text>
<text x="235.6" y="136.8">TP13</text>
<text x="269.2" y="136.8">10kOhm</text>
<text x="269.2" y="134.2">R12</text>
<text x="24.1" y="142.1">TP1</text>
<text x="43.7" y="143.6">signal</text>
<text x="68" y="143.6">Recieving</text>
<text x="121.2" y="139.3">GND</text>
<text x="121.2" y="141.8">RF0</text>
<text x="136.4" y="139.3">GND</text>
<text x="136.6" y="141.8">RE1</text>
<text x="201.9" y="139.3">R4</text>
<text x="201.9" y="141.8">10kOhm</text>
<text x="233.5" y="139.3">TestPoint</text>
<text x="253" y="138">PWR_FLAG</text>
<text x="256.5" y="140.8">TestPoint</text>
<text x="262.9" y="143.1">GNDREF</text>
<text x="21.5" y="144.6">TestPoint</text>
<text x="34.9" y="148.2">Conn_02x04_Odd_Even</text>
<text x="40.2" y="145.6">Connector1</text>
<text x="57.7" y="148.2">Conn_02x04_Odd_Even</text>
<text x="63.1" y="145.6">Connector2</text>
<text x="108" y="144.4">GNDREF</text>
<text x="121.2" y="144.4">RF1</text>
<text x="121.2" y="146.9">RF2</text>
<text x="121.2" y="149.5">RF3</text>
<text x="136.5" y="146.9">RC1</text>
<text x="136.5" y="149.5">RC0</text>
<text x="136.6" y="144.4">RE0</text>
<text x="149.9" y="144.4">GNDREF</text>
<text x="185.4" y="146.2">TP7 TestPoint</text>
<text x="195.6" y="148.2">GNDREF</text>
<text x="256.8" y="149.5">TP14</text>
<text x="33.5" y="154.5">+5V</text>
<text x="56.4" y="154.5">+5V</text>
<text x="83.8" y="154">TP5</text>
<text x="256.8" y="152">TestPoint</text>
<text x="83.8" y="156.6">TestPoint</text>
<text x="48.3" y="168.5">GNDREF</text>
<text x="71.1" y="168.5">GNDREF</text>
</g>
<g font-size="1.8" fill="#a90000">
<text x="208.8" y="36.6">1</text>
<text x="208.8" y="39.1">3</text>
<text x="208.8" y="41.7">2</text>
<text x="243.1" y="36.6">1</text>
<text x="243.1" y="40.4">2</text>
<text x="243.1" y="44.2">3</text>
<text x="118.7" y="79.8">1</text>
<text x="118.7" y="82.3">2</text>
<text x="140.9" y="79.8">29</text>
<text x="140.9" y="82.3">30</text>
<text x="118.7" y="84.8">3</text>
<text x="118.7" y="87.4">4</text>
<text x="118.7" y="89.9">5</text>
<text x="140.9" y="84.8">31</text>
<text x="140.9" y="87.4">32</text>
<text x="140.9" y="89.9">33</text>
<text x="118.7" y="92.5">6</text>
<text x="118.7" y="95">7</text>
<text x="140.9" y="92.5">34</text>
<text x="140.9" y="95">35</text>
<text x="118.7" y="97.5">8</text>
<text x="118.7" y="100.1">9</text>
<text x="140.9" y="97.5">36</text>
<text x="140.9" y="100.1">37</text>
<text x="220.3" y="98.8">1</text>
<text x="220.3" y="101.3">2</text>
<text x="237.4" y="98.8">14</text>
<text x="237.4" y="101.3">13</text>
<text x="118.1" y="102.6">10</text>
<text x="118.1" y="105.2">11</text>
<text x="118.1" y="107.7">12</text>
<text x="140.9" y="102.6">38</text>
<text x="140.9" y="105.2">39</text>
<text x="140.9" y="107.7">40</text>
<text x="220.3" y="103.9">3</text>
<text x="220.3" y="106.4">4</text>
<text x="237.4" y="103.9">12</text>
<text x="237.4" y="106.4">11</text>
<text x="118.1" y="110.2">13</text>
<text x="118.1" y="112.8">14</text>
<text x="140.9" y="110.2">41</text>
<text x="140.9" y="112.8">42</text>
<text x="220.3" y="109">5</text>
<text x="220.3" y="111.5">6</text>
<text x="237.4" y="109">10</text>
<text x="238.1" y="111.5">9</text>
<text x="118.1" y="115.3">15</text>
<text x="118.1" y="117.9">16</text>
<text x="140.9" y="115.3">43</text>
<text x="140.9" y="117.9">44</text>
<text x="220.3" y="114">7</text>
<text x="238.1" y="114">8</text>
<text x="118.1" y="120.4">17</text>
<text x="118.1" y="122.9">18</text>
<text x="118.1" y="125.5">19</text>
<text x="140.9" y="120.4">45</text>
<text x="140.9" y="122.9">46</text>
<text x="140.9" y="125.5">47</text>
<text x="118.1" y="128">20</text>
<text x="118.1" y="130.6">21</text>
<text x="140.9" y="128">48</text>
<text x="140.9" y="130.6">49</text>
<text x="156.1" y="129.3">1</text>
<text x="156.1" y="131.8">3</text>
<text x="165" y="129.3">2</text>
<text x="165" y="131.8">4</text>
<text x="118.1" y="133.1">22</text>
<text x="118.1" y="135.6">23</text>
<text x="140.9" y="133.1">50</text>
<text x="140.9" y="135.6">51</text>
<text x="156.1" y="134.4">5</text>
<text x="156.1" y="136.9">7</text>
<text x="165" y="134.4">6</text>
<text x="165" y="136.9">8</text>
<text x="118.1" y="138.2">24</text>
<text x="118.1" y="140.7">25</text>
<text x="118.1" y="143.3">26</text>
<text x="140.9" y="138.2">52</text>
<text x="140.9" y="140.7">53</text>
<text x="140.9" y="143.3">54</text>
<text x="118.1" y="145.8">27</text>
<text x="118.1" y="148.3">28</text>
<text x="140.9" y="145.8">55</text>
<text x="140.9" y="148.3">56</text>
<text x="40.6" y="150.9">1</text>
<text x="40.6" y="153.4">3</text>
<text x="40.6" y="156">5</text>
<text x="49.5" y="150.9">2</text>
<text x="49.5" y="153.4">4</text>
<text x="49.5" y="156">6</text>
<text x="63.4" y="150.9">1</text>
<text x="63.4" y="153.4">3</text>
<text x="63.4" y="156">5</text>
<text x="72.3" y="150.9">2</text>
<text x="72.3" y="153.4">4</text>
<text x="72.3" y="156">6</text>
<text x="40.6" y="158.5">7</text>
<text x="49.5" y="158.5">8</text>
<text x="63.4" y="158.5">7</text>
<text x="72.3" y="158.5">8</text>
</g>
<g font-size="1.8" fill="#0000c2">
<text x="186.7" y="74">Barrel</text>
<text x="193.7" y="74">Jack</text>
<text x="199.1" y="74">and</text>
<text x="203.7" y="74">Voltage</text>
<text x="211.9" y="74">Regulator</text>
<text x="222.2" y="74">for</text>
<text x="226" y="74">5V</text>
<text x="52.7" y="122.3">Debugging</text>
<text x="63.7" y="122.3">LED and</text>
<text x="72.9" y="122.3">Pullup</text>
<text x="80.1" y="122.3">resistor</text>
<text x="88.5" y="122.3">pushbutton</text>
<text x="32.7" y="143.6">Outputting</text>
<text x="50.6" y="143.6">to</text>
<text x="53.7" y="143.6">motors</text>
<text x="78.2" y="143.6">signal</text>
<text x="85.1" y="143.6">from</text>
<text x="90.6" y="143.6">light</text>
<text x="96.1" y="143.6">sensor</text>
<text x="175.9" y="163.2">Inverting</text>
<text x="185.3" y="163.2">Op-amp</text>
<text x="194.5" y="163.2">used</text>
<text x="200.1" y="163.2">for</text>
<text x="204" y="163.2">Thermistor</text>
<text x="215.1" y="163.2">system</text>
<text x="19.5" y="173.3">Team</text>
<text x="25.5" y="173.3">8</text>
<text x="27.9" y="173.3">pin</text>
<text x="32" y="173.3">connectors</text>
</g>
</svg>
